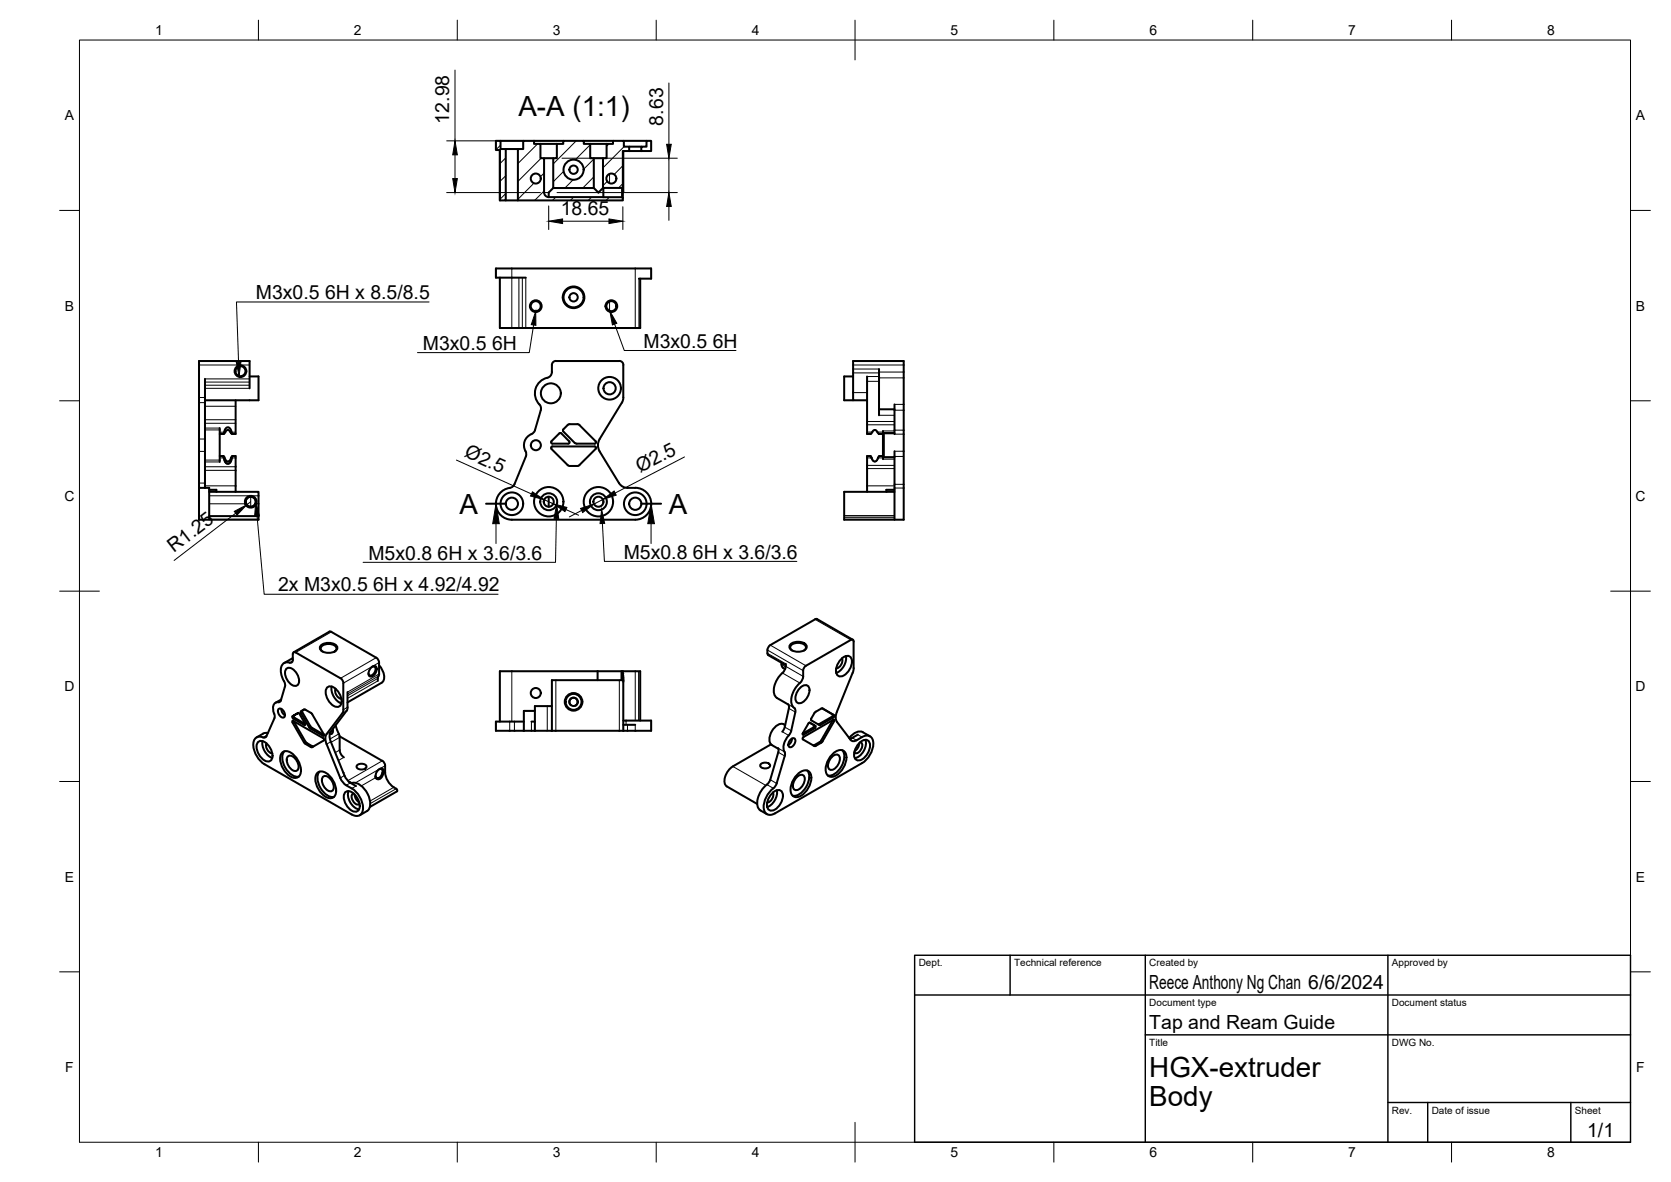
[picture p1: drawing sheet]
<svg xmlns="http://www.w3.org/2000/svg" width="420mm" height="297mm" viewBox="0 0 420 297" stroke-linecap="round" stroke-linejoin="round" font-family="sans-serif">
<!-- layer: Visible -->
<g fill="none" stroke="#000" stroke-width=".51">
<path d="M124.7 35.4h1.2v2.1h1.3v12.9h-1.5v-12.7h-1zM125.7 37.7v12.7M125.9 35.4h5.7M127.2 37.5h3M134.3 35.4h-2.7v2.1h-1.4v12.9h26.4v-.6l-.2-.2-18.4-.1M134.3 35.4v.8h1.6v3.6h.9v8.6M134.3 35.4h7.3M135.9 36.2h4.1M136.8 39.8h2.3M140 36.2h1.6v-.8h5.2v.8h1.6v3.6h.9v7.5h-10.2v-7.5h.9zM146.8 35.4h7.3M148.4 36.2h4.1"/>
<path d="M149.3 39.8h2.3M152.5 36.2h1.6v-.8h2.8v1.5h1.3v1.1h-1.6v9l-.2 .2-4.8 .1v-7.5h.9zM156.7 38l-.1 10.1M156.9 35.4h5.7M158.2 38h3v-1.1h1.4v-1.5h1.1v2.6h-2.5M158.2 36.9h3M127.2 50.4h3M136.8 48.4a1.15 1.15 0 0 0 1.2 1.1M139.1 47.3l-.1 .1a2.07 2.07 0 0 0-1 2.1M149.3 47.3l1.2 1.1 1.1-1.1M151.7 47.3v2.2M156.4 47.2v2.4"/>
<path d="M156.6 47v2.8M125.7 69.8v12.6h35.3v-12.4M132.2 69.8h-7.5v-2.3h39v2.5h-3M51.5 95.2v27.4M62.8 97.6v-6.9h-12.8v31.9M62.8 94.6h2.2v6h-13.5M139.8 90.7h15.9a1.01 1.01 0 0 1 1 1v8.5l-.3 1M139.8 90.7a1.01 1.01 0 0 0-1 1v1.8a1.73 1.73 0 0 1-1.8 1.6 4 4 0 0 0-1.4 6.5M214.5 94.6h-2.2v6h2.2M218 94.6v14.5h.9l.6-.8 .5-.3 .4 .2 .6 .9h1M221 92.7v11.7M55.2 107.6v8.5"/>
<path d="M55.2 114.6h1M55.2 109.1h1.1M56.2 114.6l.6 1.1 .4 .3 .6-.3 .5-1.1h.9v9M56.2 114.6v.5M56.2 114.7l.4 1.3 .6 .6 .4-.1 .4-.4 .3-1.4M56.8 107.6l.4-.2 .5 .2 .6 1.5-.6-.9-.4-.2-.4 .2-.7 .9zM59.2 100.6v8.5h-.9M133.6 109.1a3.1 3.1 0 0 0-1.3 4.6l-.1 1M135.6 101.6a1.49 1.49 0 0 1 .4 1.5l-1.5 5-.3 .6-.6 .4M138.6 112.8l4.3 4.2 2.3 .1 .5-.2M138.7 110.9l1.9-2 .4-.1 2.2 2.3-.3 .4h-4a.35 .35 0 0 1-.3-.2 .35 .35 0 0 1 .1-.4zM145.7 106.8l4.1 4.1 .1 .4-.4 .2h-4.5l-.5-.2"/>
<path d="M145.7 106.8l-.3-.2h-2.3l-1.5 1.5v.3l2.9 2.9M149.8 112.8l-4.1 4.1M149.8 112.8l.1-.4-.4-.2h-10.6a.35 .35 0 0 0-.3 .2 .35 .35 0 0 0 .1 .4M150.8 113.4l4.8 8a2.51 2.51 0 0 0 2.2 1.2 5.4 5.4 0 0 1 4.8 1.2 4 4 0 0 1 .8 4.3 4 4 0 0 1-3.7 2.5h-31a4.1 4.1 0 0 1-4-4 4.1 4.1 0 0 1 3.8-4.1l.8-.8 2.9-7M150.8 110.3a3 3 0 0 0 0 3.1M156.4 101.2l-5.6 9.1M218 100.6h-3.5v-9.9h12.7v39.9h-14.9v-7h12.6M218.8 114.6h-.8v9M218.8 114.6l.3 .5M218.8 114.6l.7 1.1 .4 .3 .5-.3 .6-1.1h1M220.8 115.1h.1M220.9 115.1h-.1"/>
<path d="M221 102.9h3.9M222 108.3v7.1M224.9 108.9h-2.7v6h2.7M224.9 101.6v7.5M224.9 113.4v17.2M50 122.6h2.6v7.9M50 122.6v8h15v-.9M52.6 123.6h12.4v6.1M52.6 123.1h1.8v.5M52.6 129.7h12.4M61.8 125.9h.1M61.8 126.3h.1"/>
<path d="M61.8 125.9a1.26 1.26 0 0 1 1.9-.9 1.26 1.26 0 0 1 0 2.1 1.26 1.26 0 0 1-1.9-.8M61.8 125.9v.4M61.9 125.2a1.47 1.47 0 0 1 2.3 0 1.47 1.47 0 0 1-.6 2.2l-1.1 .1-.7-.7a1.26 1.26 0 0 1 .1-1.6zM62.3 125.1a1.26 1.26 0 0 1 1.8 .3 1.26 1.26 0 0 1-.3 1.7l-1 .2-.8-.5a1.29 1.29 0 0 1 .3-1.7zM138 124.8v2.5M151.7 125.9v.4M224.9 123.1h-2v.5M83.3 158.8l11.6 6.7 .4 1v2.9M83.3 158.8l-.5-.1-9 5.2M68.9 179.4l.1 1.1-2 4.5a.6 .6 0 0 1-.9 .3 1.71 1.71 0 0 0-1.9 .2 1.71 1.71 0 0 0-.5 1.9 6.3 6.3 0 0 0 2.8 4.7l21.9 12.6a1.75 1.75 0 0 0 2 .2 1.75 1.75 0 0 0 .9-1.9 6.5 6.5 0 0 0-4.2-5.7M70 176.5a1.61 1.61 0 0 0-1.2 2.4l.1 .5M70.1 178.1a1.45 1.45 0 0 1 1.3 2.2 1.45 1.45 0 0 1-1.3-2.2z"/>
<path d="M70.6 176l-.1 .3-.5 .2M70.7 175.8l-1.4 .8M70.7 178.2l.3 .9 .7 .7M71.9 168.2a1.57 1.57 0 0 1 2.4 .6 3 3 0 0 1 .7 3.2 1.57 1.57 0 0 1-2.5-.7 3 3 0 0 1-.6-3.1zM73.6 180l-.1 .3 .2 .3 2.8 1.6M73.6 165.4l-2.2 1.2M75 179.2l.3 .2M75.3 179.4l1.4 2.4M75.6 179.2l2.3 3.8 3.3 1.9M75.7 178.8v.4M76.4 178.3l-.8 .5M76.4 178.3h.4l1.7 1.2"/>
<path d="M76.5 178.3l-.5 .5 2 3.7M78.5 179.5l2.9 5 .1 .4h-.3M80.7 162.2a3 3 0 0 1 4.1 .3 1.37 1.37 0 0 1-1.6 1.5l-.6 .1a1.95 1.95 0 0 1-2.2-1.3zM81.1 163.8a.95 .95 0 0 1-.4-1.1 .95 .95 0 0 1 1-.7l1.4-.1a1.17 1.17 0 0 1 1.4 1.5l-.4 .4M82.2 172.9a1.71 1.71 0 0 1 2.6 .6l.7 1a2.41 2.41 0 0 1-.2 3 2.61 2.61 0 0 1-3-1.9 3 3 0 0 1-.1-2.7zM83.4 172.5a4.1 4.1 0 0 0 2.4 4.3M84.4 173.1a2.04 2.04 0 0 0 1.4 2.5M85.6 170.5l-11.3-6.5-.2-.1-.4 .2a3.7 3.7 0 0 1-.3 2.3l-.3 .2a1.8 1.8 0 0 0-1.9 .2 1.8 1.8 0 0 0-.6 1.9l.2 1.2 .9 2.3-1.1 3.9M85.6 170.4l.5 .6 .2 .7M86.3 171.7v6.7M86.3 178.4l-.2 .9-4 5.2-.3 1.1 .3 1.4 3.5 8.5 .8 1.3 .7 .6M87.4 173.9l-.1 4.5-4.1 5.5-.3 1 .3 1.5 3.9 9.4a5.3 5.3 0 0 0 2.4 1.7"/>
<path d="M93.4 167.7a.77 .77 0 0 1 1.3 0 1.9 1.9 0 0 1-1.6 2.3 1.27 1.27 0 0 1 0-1.9zM93.6 167.6l.3-.1a1.01 1.01 0 0 1 .2 1.7 .72 .72 0 0 1-.7 .6 .72 .72 0 0 1-.7-.6M95.3 169.3l-.3 .9v.9M95.3 167.2a3.6 3.6 0 0 1 .9 4.1l-.2 .3M95.9 171.6l-8.5 4.9M134.5 178.7h-2.8v4.9M138.8 177.4h-4.3v6.2M143.5 177.2l-.3-.6v-.6l.5-.5 .7-.1 .6 .3 .3 .6-.2 .7-.5 .4M150.3 168.7h-24.6v12.6M150.3 168.7h6M150.3 168.7v2.2M156.3 168.7h.3"/>
<path d="M156.3 168.7v2.2M156.6 169.3l.1 2.1M156.6 168.7h4.4v12.4M156.6 168.7v2.2M195.4 175.4l2.7 1.6M196.5 166.5v.5M196.5 167l.3 .7 .6 .5M197.6 166.8a3.5 3.5 0 0 1-1.7 3.1 4.6 4.6 0 0 0-.8 5.2l.3 .3M198.1 177l.3 .4v.6M198.4 178l-1.1 4.7-.6 1.2M198.7 162a2.89 2.89 0 0 1 4.1 .3 1.78 1.78 0 0 1-2.1 1.5 1.78 1.78 0 0 1-2.2-1.5zM199.2 163.5a.95 .95 0 0 1-.5-1.1 .95 .95 0 0 1 1-.7l1.5-.1a1.17 1.17 0 0 1 1.3 1.6l-.3 .3"/>
<path d="M201.3 172.7a1.26 1.26 0 0 1 1.7-.4 1.26 1.26 0 0 1 .5 1.7 3.3 3.3 0 0 1-2.6 2.7 1.57 1.57 0 0 1-.7-2.4zM202.7 167.3l-.3 .2a2.63 2.63 0 0 0-.4 2.5l-.4 1a6.8 6.8 0 0 0-2.6 5.8l.4 .8 .5 .5 .1 .5-1.1 5M206.8 178l-1.8 .9-1 1.7v.4l2.2 1.2 3.3-1.9 .3-.3-.1-.3M209.7 179.7l-2.9-1.7 2.6 1.5v.3l-.2 .3-3.5 1.9M211.3 165.8a1.71 1.71 0 0 1 2.6-.6 3.7 3.7 0 0 1-2.7 4.8 1.72 1.72 0 0 1-.8-2.6zM211.7 165.4a2.04 2.04 0 0 1-1.5 2.6M212.7 164.9a4.1 4.1 0 0 1-2.5 4.2M214.4 169.1l-4 9.7a2.93 2.93 0 0 0 0 2.6l3.5 4.5a1.07 1.07 0 0 0 1.5 .1M214.4 160.8l-9.1-5.3-11.6 6.6a1.97 1.97 0 0 0-.5 2.5l4.4 2.6M214.6 161.2v6.7M214.7 161.2l-.3-.4h-.5l-11.3 6.5M214.7 167.9l-.3 1.2"/>
<path d="M64.8 186.6a1.71 1.71 0 0 1 2.6 .6l.7 1a2.41 2.41 0 0 1-.2 3 2.61 2.61 0 0 1-2.9-1.9 3 3 0 0 1-.2-2.7zM66 186.2a4.1 4.1 0 0 0 2.5 4.3M67 186.8a2.04 2.04 0 0 0 1.5 2.5M67.3 184.2h-.9l-1.9 1.1M71 189.1a2.35 2.35 0 0 1 3.1 .8 4.8 4.8 0 0 1 1.3 4.9 1.8 1.8 0 0 1-2.9 0 5.1 5.1 0 0 1-1.8-5.4zM71.5 188.8a4 4 0 0 0 .6 4.7 3.2 3.2 0 0 0 3 1.7M72.4 190.1a1.73 1.73 0 0 1 2.2 1.1 1.73 1.73 0 0 1-.1 2.5 2.66 2.66 0 0 1-2.1-3.6zM73.5 180l1.5-.8-1.1 .6-.1 .3 .3 .3M73.8 181.2l3.4 5.5M74.1 180.4l2.7 1.5M76.7 181.8l.1 .3-.3 .1M77.2 186.7l1.6 .9"/>
<path d="M78 182.5l.4 .4 3 1.7M79.9 194.2a2.35 2.35 0 0 1 3 .8 4.8 4.8 0 0 1 1.4 4.9 1.8 1.8 0 0 1-2.9 0 5.1 5.1 0 0 1-1.8-5.3zM80.3 193.9a4 4 0 0 0 .7 4.7 3.2 3.2 0 0 0 3 1.7M81.2 195.2a1.73 1.73 0 0 1 2.3 1.1 1.73 1.73 0 0 1-.2 2.5 2.66 2.66 0 0 1-2.1-3.6zM81.2 185.5l.3 .3-.1 .3-2.9 1.7-.4-.1-1.7-1.1-2.9-5.4h.2l7.5 4.3M83.7 183.5l-.3 .8h-.4M84.4 182.3l1 3M85.4 185l10.7 6.2M85.4 185.3v3.2M85.4 188.5l.2 .8 .9 1M86.3 194.2h.1M86.7 199.2a1.71 1.71 0 0 1 2.6 .6l.7 1a2.41 2.41 0 0 1-.1 3.1 2.61 2.61 0 0 1-3-2 3 3 0 0 1-.2-2.7z"/>
<path d="M87.6 198.8a3.9 3.9 0 0 0 2.7 4.6M87.8 196.5l.4 .2a3.7 3.7 0 0 1 3.8 2.1 4.6 4.6 0 0 1 .7 4.7l-.4 .3M88.9 199.4a1.19 1.19 0 0 0-.1 2l.2 .3a.95 .95 0 0 0 1.4 .3M89.2 199.6a2.37 2.37 0 0 0 1.1 2.1M89.7 192.4a1.54 1.54 0 0 1 2.5 .3 1.45 1.45 0 0 1-2.6 0zM94.4 195l.1 .2M95.1 193.5a.79 .79 0 0 1 1.2-.2 .79 .79 0 0 1 .1 1.2l-.3 .7-.5 .5-.6 .1-.5-.3a1.36 1.36 0 0 1 .3-1.7zM95.4 193.3a.68 .68 0 0 1 .7 .3 .68 .68 0 0 1 0 .8l-.4 .7-.4 .4h-.6l-.3-.3M96.1 191.2l.7 .9a5.8 5.8 0 0 0 2.2 5.8M99 197.9l.7 .4 .1 .6M99.8 198.9l-6.8 3.9M131.7 183.6h2.8"/>
<path d="M131.7 181.3h-7v2.3h7M133.6 181.3h.9M134.5 183.6h4.3M138.8 183.6v-12.7h17.9v12.7M138.8 183.6h17.9M156.7 181.1h7v2.5h-7M156.7 182.1h3M191.2 192.1a1.54 1.54 0 0 1 2.5 .3 1.45 1.45 0 0 1-2.6 0zM193.9 187.1l-9.6 5.5a4.3 4.3 0 0 0-2 4.5l.5 .5 7.6 4.4M194 199.5a1.71 1.71 0 0 1 2.6-.6 3.7 3.7 0 0 1-2.8 4.8 1.72 1.72 0 0 1-.8-2.6zM194.3 199.2a2.04 2.04 0 0 1-1.4 2.5M195.3 198.6a4.1 4.1 0 0 1-2.4 4.2"/>
<path d="M195.6 188l.1 1-2.4 7.6a6.7 6.7 0 0 0-2.8 5.9l.4 .9 1.9 1.2M197.4 182.2a1.8 1.8 0 0 0-2.5 .5 3.7 3.7 0 0 0-1.1 4.2l1.9 1.3M198.8 185.8a.65 .65 0 0 1 1.1 0 1.54 1.54 0 0 1-1.4 1.9 1.42 1.42 0 0 1 .3-1.9zM198.9 183.6l-.2 .7a5.1 5.1 0 0 0-1.6 4.3l.3 .8-.1 .6-2.3 7.6a6.7 6.7 0 0 0-2.9 6 1.66 1.66 0 0 0 2.7 .8l21.9-12.6a5.6 5.6 0 0 0 2.6-6.2 1.67 1.67 0 0 0-2.5-.4l-1.4 .8M199.1 185.6l-.2 .9-.7 .7M200.4 194.7a2.35 2.35 0 0 1 3-.8 4 4 0 0 1-.5 4.7 3.2 3.2 0 0 1-3.1 1.6 2.36 2.36 0 0 1-.8-3l.5-1.3zM200.5 195.2a1.06 1.06 0 0 1 1.4-.4 1.06 1.06 0 0 1 .4 1.5l-.4 .9a1.73 1.73 0 0 1-2.3 1.2 2.57 2.57 0 0 1 .9-3.2zM201.9 185.8l3 1.7 1.9-1.2M203 193.6a4 4 0 0 1-.7 4.7 3.2 3.2 0 0 1-3 1.7M203.3 181.8l.3-.2 1.4 .8 .1 .3-.2 .3-3 1.7v-.5l1.4-2.4M204.7 182.2v.3l-.2 .3-2.7 1.6M204.8 187.2l-.4 .1"/>
<path d="M209.2 189.6a2.35 2.35 0 0 1 3.1-.8 4 4 0 0 1-.6 4.7 3.2 3.2 0 0 1-3.1 1.6 2.36 2.36 0 0 1-.8-3l.6-1.3zM209.3 190.1a1.06 1.06 0 0 1 1.4-.4 1.06 1.06 0 0 1 .4 1.5l-.4 1a1.73 1.73 0 0 1-2.2 1.1 2.57 2.57 0 0 1 .8-3.2zM209.4 180.9l-3 5.3-1.6 1M209.7 181.3l-2.9 5M209.7 181.3l.1-.4h-.3l-7.5 4.3-.2 .3 .1 .3M211.8 188.5a4 4 0 0 1-.7 4.8 3.2 3.2 0 0 1-3 1.6M214.3 185.4l-.6 .2M215.7 184.6l-1.4 .8M215.9 186.9a1.71 1.71 0 0 1 2.6-.6 3.7 3.7 0 0 1-2.8 4.8 1.72 1.72 0 0 1-.7-2.6zM216 186.7a2.37 2.37 0 0 1-1.1 2.1M216.3 186.5a1.19 1.19 0 0 1 .1 2l-.2 .3a.95 .95 0 0 1-1.4 .3M217.6 185.9a3.9 3.9 0 0 1-2.7 4.6"/>
<path d="M218.8 185l-1.8-1a2.88 2.88 0 0 0-3.5 1.5M92.2 203.8l-1.8 1.1"/>
<circle cx="134.7" cy="44.9" r="1.26"/>
<circle cx="144.2" cy="42.6" r="2.53"/>
<circle cx="144.2" cy="42.6" r="1.05"/>
<circle cx="153.7" cy="44.9" r="1.26"/>
<circle cx="134.7" cy="76.9" r="1.26"/>
<circle cx="134.7" cy="76.9" r="1.47"/>
<circle cx="144.2" cy="74.7" r="2.53"/>
<circle cx="144.2" cy="74.7" r="1.05"/>
<circle cx="144.2" cy="74.7" r="2.72"/>
<circle cx="153.7" cy="76.9" r="1.26"/>
<circle cx="153.7" cy="76.9" r="1.47"/>
<circle cx="60.5" cy="93.3" r="1.47"/>
<circle cx="60.5" cy="93.3" r="1.26"/>
<circle cx="138.5" cy="98.8" r="2.51"/>
<circle cx="153.3" cy="97.6" r="2.85"/>
<circle cx="153.3" cy="97.6" r="1.53"/>
<circle cx="134.7" cy="111.9" r="1.26"/>
<circle cx="128.7" cy="126.6" r="2.85"/>
<circle cx="128.7" cy="126.6" r="1.53"/>
<circle cx="138" cy="126.1" r="3.7"/>
<circle cx="138" cy="126.1" r="1.26"/>
<circle cx="138" cy="126.1" r="2.13"/>
<circle cx="150.5" cy="126.1" r="3.7"/>
<circle cx="150.5" cy="126.1" r="1.26"/>
<circle cx="150.5" cy="126.1" r="2.13"/>
<circle cx="159.7" cy="126.6" r="2.85"/>
<circle cx="159.7" cy="126.6" r="1.53"/>
<circle cx="134.7" cy="174.2" r="1.26"/>
<circle cx="144.2" cy="176.4" r="2.21"/>
<circle cx="144.2" cy="176.4" r="1.05"/>
<circle cx="144.2" cy="176.4" r="2"/>
</g>
<!-- layer: Visible Narrow -->
<g fill="none" stroke="#000" stroke-width=".25">
<path d="M136.8 48.4h1.2M138 48.4h.1M150.5 48.4h.1M153.3 43.7v2.4M128.7 67.5v14.9M130.5 69.8v12.6M131.3 69.8v12.6M132.2 69.8v12.6M153.3 75.8v2.3M159.7 67.5v14.9M160.7 70v12.4M50 91.7h12.8"/>
<path d="M50 99.9h1.5M51.5 95.2h11.3M51.5 96h11.3M51.5 96.8h11.3M51.5 97.6h11.3M214.5 98.7h3.5M214.5 93.7h6.5M214.5 91.7h12.7M214.5 92.7h6.5M218 94.6h3M218 95.8h3M221 95h6.2"/>
<path d="M221 93.5h6.2M50 101.2h1.5M50 110.3h1.5M50 113.4h1.5M51.5 118.2h7.7M51.5 108h3.7M51.5 107.6h3.7M51.5 115.6h3.7M51.5 116.1h3.7M51.5 105.5h7.7M51.5 102.1h7.7M51.5 106.4h7.7"/>
<path d="M51.5 117.3h7.7M55.2 115.1h1l.3 1 .6 .5 .5-.1 .4-.3 .4-1.1h.8M55.2 108.6h1.2M56.2 115.1h.1M56.2 114.7l.6 1.1 .5 .3 .5-.4 .5-1M56.5 115.1h.1M58.1 115.1h.1M58.2 108.6h1M58.4 114.6l-.1 .5M218 115.1h1.1l.3 .6 .5 .3 .6-.3 .4-.6h1.1M218 117.8h6.9M218 105.9h6.9"/>
<path d="M218 106.8h6.9M218 108.6h1.3M218 117h6.9M219.1 115.1h.1M220.6 108.6h1.4M221 104.4h3.9M221.1 114.6l-.2 .5M222 115h2.9M222 115.4h2.9M222 108.7h2.9M222 108.3h2.9M224.9 113.4h2.3"/>
<path d="M224.9 109.1h2.3M224.9 103.1h2.3M224.9 101.6h2.3M224.9 108.1h2.3M224.9 114.7h2.3M50 121.4h1.5M51.5 122.1h7.7M52.6 123.4h1.8M52.6 124.6h12.4M52.6 130.5h12.4M61.8 126.5l-9.2 .1M61.9 126.6l-.2 .1"/>
<path d="M63 124.8v2.5M64.2 126.6l.2 .1M64.2 126.5l.8 .1M212.3 129.6h12.6M212.3 130.1h12.6M218 122.1h6.9M222.9 123.4h2M224.9 122.6h2.3M224.9 121.7h2.3M83.3 158.8l-9 5.2M204.9 155.6l9 5.2M70.6 176.1l-.6 .4"/>
<path d="M73.6 166.1l-.8 .4M73.9 179.8l-.4 .2M76 178.6l-.4 .2M76 179l-.4 .2M87.1 178.7l-1 .6M87.4 177.7l-1.1 .7M94.6 165.3l-9 5.2M95 170.5l-7.6 4.3M95 171.1l-7.6 4.4M95.1 169.9l-7.7 4.5M95.3 169.4l-7.9 4.5M95.3 166.5l-9 5.2"/>
<path d="M128.7 168.7v12.6M137.6 177.4v6.2M139.8 170.9v12.7M155.7 170.9v12.7M156.6 169.3h.1M159.7 168.7v12.4M160.6 168.7v12.4M193 163.4l9 5.1M193 164.2l4.6 2.6M193.7 162.1l8.9 5.2M196.5 167l1 .6M196.7 169.1l4.4 2.5"/>
<path d="M197.6 167.5l4.4 2.5M198.1 177l1.6 .9M198.4 178l1.6 1M209.4 179.5l.3 .2M67.1 184.8l-1 .5M73.9 181.3l-.4 .3M74.1 180.4l-.4 .2M76.8 182.1l-.3 .1M76.8 186.4l-.4 .2M77.2 186.7l-.4 .2M78 182.5l-.3 .2M78.4 182.9l-.4 .2"/>
<path d="M78.5 187.5l-.4 .2M81.5 184.8l-.3 .1M83.2 183.9l-1.1 .6M83.2 186.4l-1.1 .6M83.7 183.2v.3M83.8 183l-.2 1.3-.3 .2-.4-.1M85.2 184.4l-2.2 1.3M85.4 188.5l-1.1 .6M85.4 185.3l-2.2 1.2M86.4 194.3h.1M86.5 190.3l-1.4 .8M86.6 194.9l-1 .6"/>
<path d="M88 196.6h.1M88.1 196.7l-1 .6M88.6 196.8l-.2 .1M89.5 197.5l-1.1 .6M94.4 195.2l.1 .2-3.7 2.1M94.5 195.2v.3M96.1 194.3l.3 .1M96.1 191.2l-8.7 5M96.8 194.1l-.4 .2-.3-.1M96.8 192.4l-7.5 4.4M99 197.9l-6 3.4M99.6 198.2l-6.5 3.8"/>
<path d="M128.2 181.3v2.3M129.3 181.3v2.3M133.6 181.3v2.3M157.4 181.1v1M157.8 182.1v1.5M159.7 182.1v1.5M184.3 192.6l8.3 4.8M192.8 197.2l1.7 .9M193.7 195.9l1.6 1M195.6 188l1.7 .9M195.7 189l1.6 1M196.7 183.9l1.6 .9"/>
<path d="M197.3 182.7l1.6 .9M201.8 184.5l.2 .1M204.5 182.8l.4 .2M204.7 182.2l.3 .2M204.8 187.2l.3 .2M206 182l.4 .1M206.1 186.5l.4 .2M206.5 186.1l.3 .2M209.2 180.1l.3 .2M209.4 181.1l.3 .2M214.3 185.4l1.1 .6M215.7 184.6l1 .6"/>
</g>
<!-- layer: BORDER -->
<g fill="none" stroke="#000" stroke-width=".25">
<path d="M20 10.1h390v276.9h-390zM65 5.1v5M115 5.1v5M165 5.1v5M215 5.1v10M265 5.1v5M315 5.1v5M365 5.1v5M15 52.9h5M410 52.9h5M15 100.7h5M410 100.7h5"/>
<path d="M15 148.6h10M405 148.6h10M15 196.4h5M410 196.4h5M15 244.2h5M410 244.2h5M65 287v5M115 287v5M165 287v5M215 282.1v9.9M265 287v5M315 287v5"/>
<path d="M365 287v5"/>
</g>
<!-- layer: TITLEBLOCK -->
<path d="M230 240.1h180v46.9h-180zM230 250h180M254 240.1v9.9M288 240.1v46.9M349 240.1v46.9M288 260.1h122M349 277.1h61M359 277.1v9.9M395 277.1v9.9" fill="none" stroke="#000" stroke-width=".36"/>
<!-- layer: Hole Notes -->
<path d="M59.4 91h1.2l-.5 3.5zM134.7 78.2v3.6l-1.1-.2zM153.3 78.2l1.8 3-1.1 .4zM64.3 126.1l.9 3.4-1.2 .1zM140 126.8l.5 3.5-1.2-.1zM151.3 128l.7 3.5-1.1 .1z" fill="#000" stroke="#000" stroke-width=".25"/>
<path d="M107.9 75.9h-48.4l.5 15.1M134.2 81.7l-1.1 6.9h-28.1M154.5 81.4l2.5 6.7h28.1M64.6 129.6l1.8 19.7h58.8M139.9 130.3l-.2 11h-48.4M151.5 131.5l.5 9.6h48.4" fill="none" stroke="#000" stroke-width=".25"/>
<!-- layer: Hatching -->
<g fill="none" stroke="#000" stroke-width=".25">
<path d="M125.9 36.5l-1.2 1.1M127.2 39.7l-1.5 1.4M135.2 36.2l-5 4.9M136.1 39.8l-5.9 5.8M144.9 35.4l-5.8 5.8M148.4 36.4l-3.8 3.8M149.3 40l-2.6 2.6M153.1 36.2l-.6 .6M156.9 36.9l-5.3 5.3M161.4 36.9l-.2 .1M162.9 35.4l-.3 .3M127.2 44.1l-1.5 1.5"/>
<path d="M127.2 48.6l-1.5 1.5M134.2 46l-4 4.1M136.8 43.5l-.9 .9M136.8 48l-2.4 2.4M139.7 49.5l-.8 .9M141.7 43.1l-2.6 2.6M144.1 45.2l-2.1 2.1M144.2 49.5l-.8 .9M148.7 49.5l-.8 .9M149.3 44.5l-2.8 2.8M152.7 45.6l-1.1 1.1M153.2 49.6l-.8 .8"/>
<path d="M156.6 41.6l-2.2 2.2M156.6 46.1l-1.1 1.1"/>
</g>
<!-- layer: Section Lines -->
<path d="M122.2 126.6h5M161.2 126.6h5" fill="none" stroke="#000" stroke-width=".51"/>
<path d="M124.7 131.6v5M163.7 131.6v5" fill="none" stroke="#000" stroke-width=".25"/>
<path d="M124.7 126.6l.8 5h-1.6zM163.7 126.6l.8 5h-1.6z" fill="#000" stroke="#000" stroke-width=".25"/>
<!-- layer: FD_Dimensions -->
<g fill="none" stroke="#000" stroke-width=".25">
<path d="M114.4 17.6v17.8M112.3 35.4h27.3M114.4 38.9v6M141.3 39.8h29M168.2 20.9v15.4M168.2 39.8v8.6M112.3 48.4h23.6M138 51.7v6M140.1 48.4h30.2M141.5 55.6h11.6M156.6 52v5.7M168.2 51.9v3.5"/>
<path d="M114.8 115.6l18.8 8.5M172.1 114.8l-17.4 9.1M59.3 129l-15.5 11.9M63 126.1l-1 .8M136.8 125.6l2.3 1M142.3 128l3.2 1.5M146.2 128.3l-3 1.6M151.6 125.5l-2.2 1.2"/>
</g>
<path d="M114.4 35.4l.6 3.5h-1.2zM167.6 36.3h1.2l-.6 3.5zM113.8 44.9h1.2l-.6 3.5zM138 55.6l3.5-.6v1.2zM153.1 55l3.5 .6-3.5 .6zM168.2 48.4l.6 3.5h-1.2zM58.9 128.5l3.1-1.6-2.4 2.5zM133.9 123.6l2.9 2-3.4-.9zM139.1 126.6l3.4 .9-.5 1.1zM146 127.8l3.4-1.1-2.9 2.1zM151.6 125.5l2.8-2.1 .5 1z" fill="#000" stroke="#000" stroke-width=".25"/>
<g font-size="7">
<text x="130.4" y="29.2">A-A (1:1)</text>
<text x="115.5" y="129.1">A</text>
<text x="168.2" y="129.1">A</text>
<text x="289" y="270.6">HGX-extruder</text>
<text x="289" y="278.1">Body</text>
</g>
<g font-size="4.9">
<text x="112.9" y="31" transform="rotate(-90 112.9 31)">12.98</text>
<text x="166.7" y="31.5" transform="rotate(-90 166.7 31.5)">8.63</text>
<text x="141" y="54.1">18.65</text>
<text x="64.3" y="75.2">M3x0.5</text>
<text x="81.7" y="75.2">6H x 8.5/8.5</text>
<text x="106.3" y="87.9">M3x0.5</text>
<text x="123.7" y="87.9">6H</text>
<text x="161.8" y="87.4">M3x0.5</text>
<text x="179.2" y="87.4">6H</text>
<text x="116.5" y="114.7" transform="rotate(24 116.5 114.7)">Ø2.5</text>
<text x="160.9" y="118.9" transform="rotate(-27 160.9 118.9)">Ø2.5</text>
<text x="43.7" y="139.1" transform="rotate(-37 43.7 139.1)">R1.25</text>
<text x="92.6" y="140.6">M5x0.8</text>
<text x="110" y="140.6">6H x 3.6/3.6</text>
<text x="156.8" y="140.4">M5x0.8</text>
<text x="174.2" y="140.4">6H x 3.6/3.6</text>
<text x="69.9" y="148.6">2x M3x0.5</text>
<text x="93.8" y="148.6">6H x 4.92/4.92</text>
<text x="289" y="248.5">Reece Anthony Ng Chan 6/6/2024</text>
<text x="289" y="258.6">Tap and Ream Guide</text>
<text x="399.1" y="285.7">1/1</text>
</g>
<g font-size="3.5">
<text x="39" y="8.8">1</text>
<text x="89" y="8.8">2</text>
<text x="139" y="8.8">3</text>
<text x="189" y="8.8">4</text>
<text x="239" y="8.8">5</text>
<text x="289" y="8.8">6</text>
<text x="339" y="8.8">7</text>
<text x="389" y="8.8">8</text>
<text x="16.3" y="30.2">A</text>
<text x="411.3" y="30.2">A</text>
<text x="16.3" y="78">B</text>
<text x="411.3" y="78">B</text>
<text x="16.2" y="125.9">C</text>
<text x="411.2" y="125.9">C</text>
<text x="16.2" y="173.7">D</text>
<text x="411.2" y="173.7">D</text>
<text x="16.3" y="221.6">E</text>
<text x="411.3" y="221.6">E</text>
<text x="16.4" y="269.4">F</text>
<text x="411.4" y="269.4">F</text>
<text x="39" y="290.8">1</text>
<text x="89" y="290.8">2</text>
<text x="139" y="290.8">3</text>
<text x="189" y="290.8">4</text>
<text x="239" y="290.8">5</text>
<text x="289" y="290.8">6</text>
<text x="339" y="290.8">7</text>
<text x="389" y="290.8">8</text>
</g>
<g font-size="2.5">
<text x="231" y="242.9">Dept.</text>
<text x="255" y="242.9">Technical reference</text>
<text x="289" y="242.9">Created by</text>
<text x="350" y="242.9">Approved by</text>
<text x="289" y="252.8">Document type</text>
<text x="350" y="252.8">Document status</text>
<text x="289" y="262.9">Title</text>
<text x="350" y="262.9">DWG No.</text>
<text x="350" y="279.9">Rev.</text>
<text x="360" y="279.9">Date of issue</text>
<text x="396" y="279.9">Sheet</text>
</g>
</svg>
